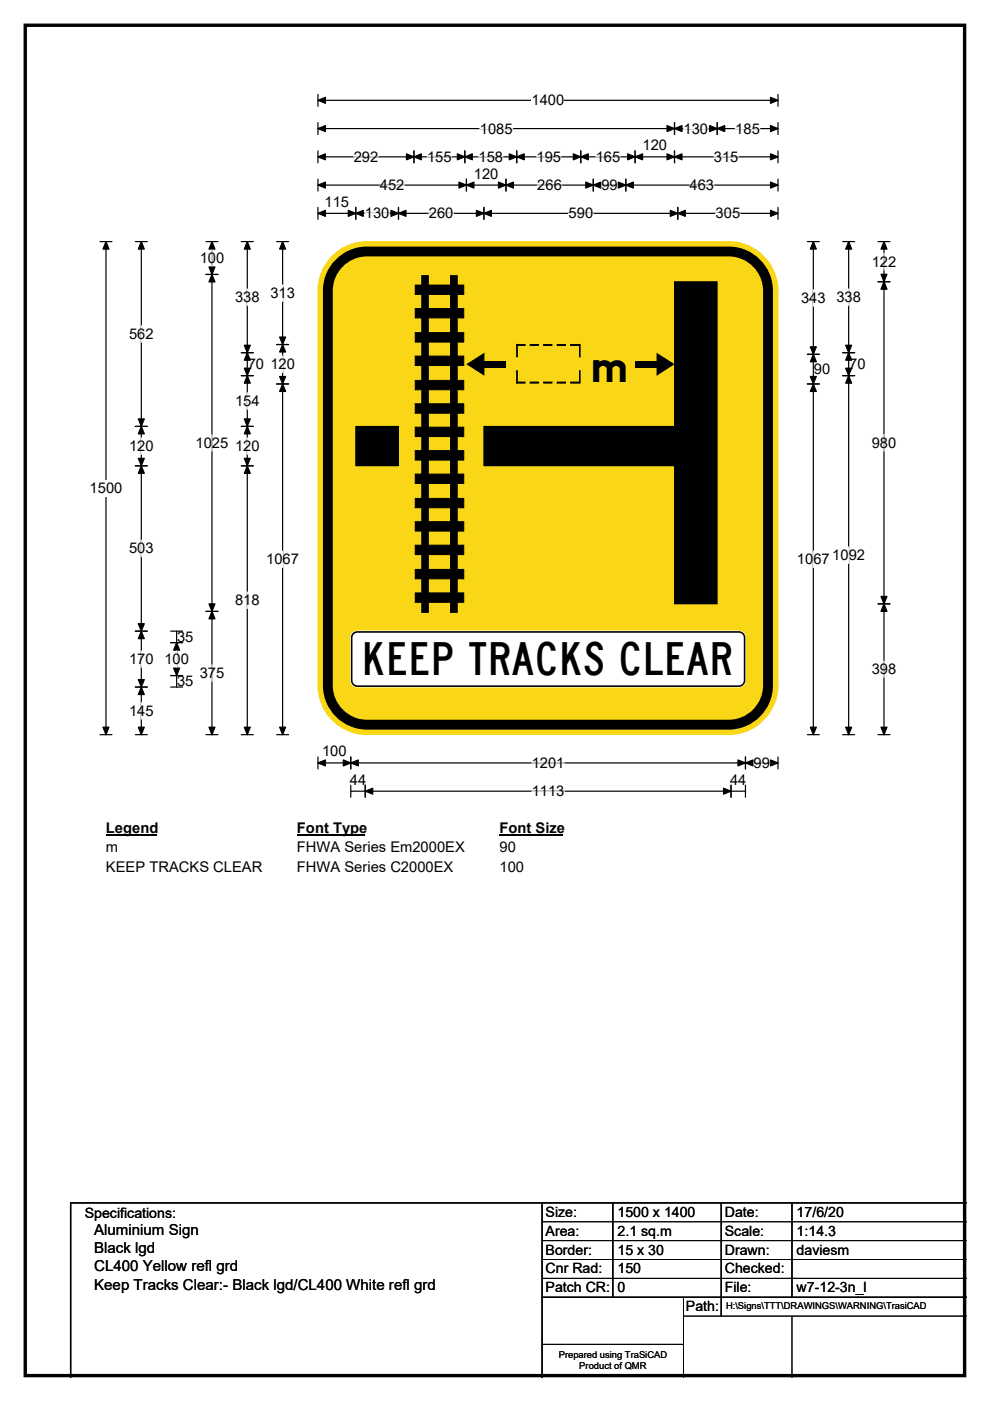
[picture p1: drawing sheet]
<svg xmlns="http://www.w3.org/2000/svg" width="210mm" height="297mm" viewBox="0 0 210 297" stroke-linecap="round" stroke-linejoin="round" font-family="sans-serif">
<path d="M5.4 5.4h199.2v286.3h-199.2z" fill="none" stroke="#000" stroke-width=".72"/>
<path d="M67.4 21.3h97.6M67.4 20v2.5M165 20v2.5" fill="none" stroke="#000" stroke-width=".25"/>
<path d="M67.4 21.3l1.6-.7v1.3zM163.4 20.6l1.6 .7-1.6 .6z" fill="#000" stroke="#000" stroke-width=".25"/>
<path d="M112.8 19.5h6.9v3.5h-6.9z" fill="#fff"/>
<g fill="none" stroke="#000" stroke-width=".25">
<path d="M67.4 27.3h97.6M67.4 26v2.5M67.4 32v2.5M67.4 38v2.5M67.4 33.3h97.6M67.4 39.2h97.6M87.8 32v2.5M98.6 32v2.5M98.9 38v2.5M107.3 38v2.5M109.6 32v2.5M123.2 32v2.5"/>
<path d="M125.8 38v2.5M132.7 38v2.5M134.7 32v2.5M143.1 26v2.5M143.1 32v2.5M152.1 26v2.5M165 26v2.5M165 32v2.5M165 38v2.5M21.2 51.2h2.5M22.5 51.2v104.6M67.4 44v2.5"/>
<path d="M67.4 45.2h97.6M75.5 44v2.5M84.5 44v2.5M102.6 44v2.5M143.8 44v2.5M165 44v2.5M21.2 155.8h2.5M67.4 160.5v2.5M67.4 161.8h97.6M74.4 160.5v2.5M74.4 166.5v2.5M74.4 167.7h83.7"/>
<path d="M77.5 166.5v2.5M155 166.5v2.5M158.1 160.5v2.5M158.1 166.5v2.5M165 160.5v2.5"/>
</g>
<g fill="#000" stroke="#000" stroke-width=".25">
<path d="M67.4 27.3l1.6-.7v1.3zM67.4 33.3l1.6-.7v1.3zM67.4 39.2l1.6-.6v1.3zM87.8 33.3l1.6-.7v1.3zM86.2 32.6l1.6 .7-1.6 .6zM97 32.6l1.6 .7-1.6 .6zM98.6 33.3l1.6-.7v1.3zM98.9 39.2l1.6-.6v1.3zM97.3 38.6l1.6 .6-1.6 .7zM105.7 38.6l1.6 .6-1.6 .7zM107.3 39.2l1.6-.6v1.3zM108 32.6l1.6 .7-1.6 .6z"/>
<path d="M109.6 33.3l1.6-.7v1.3zM121.6 32.6l1.6 .7-1.6 .6zM123.2 33.3l1.6-.7v1.3zM124.2 38.6l1.6 .6-1.6 .7zM125.8 39.2l1.6-.6v1.3zM131.1 38.6l1.6 .6-1.6 .7zM132.7 39.2l1.6-.6v1.3zM133.1 32.6l1.6 .7-1.6 .6zM134.7 33.3l1.6-.7v1.3zM143.1 27.3l1.6-.7v1.3zM141.5 26.6l1.6 .7-1.6 .6zM141.5 32.6l1.6 .7-1.6 .6z"/>
<path d="M143.1 33.3l1.6-.7v1.3zM150.5 26.6l1.6 .7-1.6 .6zM152.1 27.3l1.6-.7v1.3zM163.4 26.6l1.6 .7-1.6 .6zM163.4 32.6l1.6 .7-1.6 .6zM163.4 38.6l1.6 .6-1.6 .7zM22.5 51.2l.6 1.6h-1.3zM67.4 45.2l1.6-.6v1.3zM75.5 45.2l1.5-.6v1.3zM73.9 44.6l1.6 .6-1.6 .7zM82.9 44.6l1.6 .6-1.6 .7zM84.5 45.2l1.6-.6v1.3z"/>
<path d="M101 44.6l1.6 .6-1.6 .7zM102.6 45.2l1.6-.6v1.3zM142.2 44.6l1.6 .6-1.6 .7zM143.8 45.2l1.6-.6v1.3zM163.4 44.6l1.6 .6-1.6 .7zM21.8 154.2h1.3l-.6 1.6zM67.4 161.8l1.6-.7v1.3zM74.4 161.8l1.6-.7v1.3zM72.8 161.1l1.6 .7-1.6 .6zM77.5 167.7l1.6-.6v1.3zM153.5 167.1l1.5 .6-1.5 .7zM156.5 161.1l1.6 .7-1.6 .6z"/>
<path d="M158.1 161.8l1.6-.7v1.3zM163.4 161.1l1.6 .7-1.6 .6z"/>
</g>
<g fill="none" stroke="#fff" stroke-width=".25">
<path d="M75 33.3h5.2M80.6 39.2h5.2M90.6 33.3h5.2M101.5 33.3h5.2M101.8 27.3h6.9M113.8 33.3h5.2M114 39.2h5.2M126.3 33.3h5.3M127.6 39.2h3.4M145 27.3h5.2M146.3 39.2h5.2M151.4 33.3h5.2"/>
<path d="M156 27.3h5.2M77.4 45.2h5.2M91 45.2h5.2M120.6 45.2h5.2M151.8 45.2h5.2M112.8 161.8h6.9M112.8 167.7h6.9M159.8 161.8h3.5"/>
</g>
<path d="M19 101.8h7v3.5h-7z" fill="#fff"/>
<g fill="none" stroke="#000" stroke-width=".25">
<path d="M28.7 51.2h2.5M30 51.2v104.6M43.7 51.2h2.5M43.7 58.2h2.5M45 51.2v104.6M51.2 51.2h2.5M52.5 51.2v104.6M58.7 51.2h2.5M59.9 51.2v104.6M171.2 51.2h2.6M172.5 51.2v104.6M178.7 51.2h2.6"/>
<path d="M180 51.2v104.6M186.2 51.2h2.6M186.2 59.7h2.6M187.5 51.2v104.6M51.2 74.8h2.5M51.2 79.7h2.5M58.7 73h2.5M171.2 75.1h2.6M178.7 74.8h2.6M178.7 79.7h2.6M28.7 90.4h2.5M28.7 98.8h2.5"/>
<path d="M51.2 90.4h2.5M51.2 98.8h2.5M58.7 81.4h2.5M171.2 81.4h2.6M28.7 133.8h2.5M36.2 133.8h2.5M36.2 136.2h2.5M37.5 133.8v11.9M43.7 129.6h2.5M186.2 128h2.6M28.7 145.7h2.5M28.7 155.8h2.5"/>
<path d="M36.2 145.7h2.5M36.2 143.2h2.5M43.7 155.8h2.5M51.2 155.8h2.5M58.7 155.8h2.5M171.2 155.8h2.6M178.7 155.8h2.6M186.2 155.8h2.6"/>
</g>
<g fill="#000" stroke="#000" stroke-width=".25">
<path d="M30 51.2l.6 1.6h-1.3zM45 58.2l.6 1.6h-1.3zM45 51.2l.6 1.6h-1.3zM44.3 56.6h1.3l-.6 1.6zM52.5 51.2l.6 1.6h-1.3zM59.9 51.2l.7 1.6h-1.3zM172.5 51.2l.6 1.6h-1.2zM180 51.2l.6 1.6h-1.2zM187.5 59.7l.6 1.6h-1.2zM187.5 51.2l.6 1.6h-1.2zM186.9 58.1h1.2l-.6 1.6zM52.5 74.8l.6 1.6h-1.3z"/>
<path d="M51.8 78.1h1.3l-.6 1.6zM51.8 73.2h1.3l-.6 1.6zM52.5 79.7l.6 1.5h-1.3zM59.9 73l.7 1.6h-1.3zM59.3 71.5h1.3l-.7 1.5zM172.5 75.1l.6 1.6h-1.2zM171.9 73.5h1.2l-.6 1.6zM180 74.8l.6 1.6h-1.2zM179.4 78.1h1.2l-.6 1.6zM179.4 73.2h1.2l-.6 1.6zM180 79.7l.6 1.5h-1.2zM30 90.4l.6 1.6h-1.3z"/>
<path d="M29.3 97.2h1.3l-.6 1.6zM29.3 88.8h1.3l-.6 1.6zM30 98.8l.6 1.6h-1.3zM51.8 88.8h1.3l-.6 1.6zM52.5 90.4l.6 1.6h-1.3zM51.8 97.2h1.3l-.6 1.6zM52.5 98.8l.6 1.6h-1.3zM59.3 79.8h1.3l-.7 1.6zM59.9 81.4l.7 1.6h-1.3zM171.9 79.8h1.2l-.6 1.6zM172.5 81.4l.6 1.6h-1.2zM29.3 132.2h1.3l-.6 1.6z"/>
<path d="M30 133.8l.6 1.6h-1.3zM37.5 136.2l.6 1.6h-1.3zM44.3 128h1.3l-.6 1.6zM45 129.6l.6 1.6h-1.3zM186.9 126.4h1.2l-.6 1.6zM187.5 128l.6 1.6h-1.2zM29.3 144.1h1.3l-.6 1.6zM30 145.7l.6 1.6h-1.3zM29.3 154.2h1.3l-.6 1.6zM36.8 141.6h1.3l-.6 1.6zM44.3 154.2h1.3l-.6 1.6zM51.8 154.2h1.3l-.6 1.6z"/>
<path d="M59.3 154.2h1.3l-.7 1.6zM171.9 154.2h1.2l-.6 1.6zM179.4 154.2h1.2l-.6 1.6zM186.9 154.2h1.2l-.6 1.6z"/>
</g>
<g fill="none" stroke="#fff" stroke-width=".25">
<path d="M45 53v3.5M187.5 53.7v3.5M30 69.1v3.5M52.5 61.3v3.4M59.9 60.4v3.5M59.9 75.5v3.5M172.5 61.4v3.5M180 61.3v3.4M30 92.8v3.5M45 92.2v3.5M52.5 83.3v3.5M52.5 92.8v3.5"/>
<path d="M187.5 92.1v3.5M30 114.6v3.4M59.9 116.8v3.5M172.5 116.8v3.5M180 116v3.5M30 138v3.5M37.5 138v3.5M52.5 125.5v3.5M30 149v3.5M45 140.9v3.5M187.5 140.2v3.4"/>
</g>
<path d="M22.5 173.7h10.7v3.5h-10.7z" fill="#fff"/>
<path d="M22.5 177h10.7" fill="none" stroke="#000" stroke-width=".32"/>
<path d="M63 173.7h14.4v3.5h-14.4z" fill="#fff"/>
<path d="M63 177h14.4" fill="none" stroke="#000" stroke-width=".32"/>
<path d="M106 173.7h13.4v3.5h-13.4z" fill="#fff"/>
<path d="M106 177h13.4" fill="none" stroke="#000" stroke-width=".32"/>
<g fill="#fff">
<path d="M22.5 177.9h2.6v3.5h-2.6z"/>
<path d="M63 177.9h35.5v3.5h-35.5z"/>
<path d="M106 177.9h3.4v3.5h-3.4z"/>
<path d="M22.5 182.1h33v3.5h-33z"/>
<path d="M63 182.1h33.1v3.5h-33.1z"/>
<path d="M106 182.1h5.2v3.5h-5.2z"/>
</g>
<path d="M70.1 54.7a10.4 10.4 0 0 1 7.8-3.5h76.6a10.5 10.5 0 0 1 10.5 10.5v83.6a10.5 10.5 0 0 1-10.5 10.4h-76.6a10.5 10.5 0 0 1-10.5-10.4v-83.6a10.4 10.4 0 0 1 2.7-7z" fill-rule="evenodd" fill="#fad716" stroke="#fad716" stroke-width=".21"/>
<path d="M72 55.8a8.3 8.3 0 0 1 5.9-2.5h76.6a8.3 8.3 0 0 1 8.4 8.4v83.6a8.4 8.4 0 0 1-8.4 8.3h-76.6a8.3 8.3 0 0 1-8.4-8.3v-83.6a8.3 8.3 0 0 1 2.5-5.9z" fill="none" stroke="#000" stroke-width="2.1"/>
<path d="M98.9 77.2l3.8-2.4v4.9zM139.3 74.8l3.8 2.4-3.8 2.5z" fill="#000"/>
<path d="M102.7 76.5h4.6v1.4h-4.6zM134.7 76.5h4.6v1.4h-4.6zM75.5 90.4h9v8.3h-9zM102.7 90.4h41v8.3h-41zM118.2 81h1.8v.2h-1.8zM143.1 59.8h9v68.2h-9z" fill="#000"/>
<g fill="#000" stroke="#000" stroke-width=".21">
<path d="M89.5 58.4h1.3v71.4h-1.3z" fill-rule="evenodd"/>
<path d="M95.6 58.4h1.4v71.4h-1.4z" fill-rule="evenodd"/>
<path d="M88.1 60.4h10.3v2h-10.3z" fill-rule="evenodd"/>
<path d="M88.1 65.4h10.3v2h-10.3z" fill-rule="evenodd"/>
<path d="M88.1 70.5h10.3v2h-10.3z" fill-rule="evenodd"/>
<path d="M88.1 75.5h10.3v2h-10.3z" fill-rule="evenodd"/>
<path d="M109.6 73.1l.1 2.6z" fill-rule="evenodd"/>
<path d="M109.6 78.6l.1 2.6z" fill-rule="evenodd"/>
<path d="M109.6 73.1h1.8v.1h-1.8z" fill-rule="evenodd"/>
<path d="M112.4 73.1h1.8v.1h-1.8z" fill-rule="evenodd"/>
<path d="M115.3 73.1h1.8v.1h-1.8z" fill-rule="evenodd"/>
<path d="M118.2 73.1h1.8v.1h-1.8z" fill-rule="evenodd"/>
<path d="M121 73.1h1.8v.1h-1.8z" fill-rule="evenodd"/>
<path d="M122.9 73.1h.1v2.6h-.1z" fill-rule="evenodd"/>
<path d="M122.9 78.6h.1v2.6h-.1z" fill-rule="evenodd"/>
<path d="M88.1 80.6h10.3v2h-10.3z" fill-rule="evenodd"/>
<path d="M88.1 85.6h10.3v2h-10.3z" fill-rule="evenodd"/>
<path d="M88.1 90.6h10.3v2h-10.3z" fill-rule="evenodd"/>
<path d="M88.1 95.5h10.3v2h-10.3z" fill-rule="evenodd"/>
<path d="M109.6 81h1.8v.2h-1.8z" fill-rule="evenodd"/>
<path d="M112.4 81h1.8v.2h-1.8z" fill-rule="evenodd"/>
<path d="M115.3 81h1.8v.2h-1.8z" fill-rule="evenodd"/>
<path d="M121 81h1.8v.2h-1.8z" fill-rule="evenodd"/>
<path d="M88.1 100.5h10.3v2h-10.3z" fill-rule="evenodd"/>
<path d="M88.1 105.7h10.3v2h-10.3z" fill-rule="evenodd"/>
<path d="M88.1 110.6h10.3v2h-10.3z" fill-rule="evenodd"/>
<path d="M88.1 115.6h10.3v2h-10.3z" fill-rule="evenodd"/>
<path d="M88.1 120.7h10.3v2h-10.3z" fill-rule="evenodd"/>
<path d="M88.1 125.7h10.3v2h-10.3z" fill-rule="evenodd"/>
</g>
<path d="M143.1 59.7h9v68.3h-9zM75.5 90.4h9v8.3h-9zM102.6 90.4h41.1v8.3h-41.1zM118.2 81h1.8v.2h-1.8zM115 259h90M115 263h90M115 267h90M115 271h90M145 279h60M145 275v17M168 279v13M115 285h30" fill="none" stroke="#000" stroke-width=".21"/>
<path d="M74.7 134.4l.7-.5 .4-.1h80.9a1.39 1.39 0 0 1 1.4 1.4v9.1a1.41 1.41 0 0 1-1.4 1.3h-80.9a1.39 1.39 0 0 1-1.4-1.3v-9.1z" fill-rule="evenodd" fill="#fff" stroke="#fff" stroke-width=".21"/>
<path d="M75.1 134.2l.7-.2h80.9a1.21 1.21 0 0 1 1.2 1.2v9.1a1.23 1.23 0 0 1-1.2 1.2h-80.9a1.21 1.21 0 0 1-1.2-1.2v-9.1l.1-.4z" fill="none" stroke="#000" stroke-width=".34"/>
<path d="M115 255v37M130 255v20M153 255v24M168 255v20M205 255h-190v37M115 275h90" fill="none" stroke="#000" stroke-width=".3"/>
<text font-size="9.7" x="76.7" y="143.1">KEEP TRACKS CLEAR</text>
<text font-size="8.7" x="124.6" y="81">m</text>
<g font-size="3.2">
<text x="20" y="261.9">Aluminium Sign</text>
<text x="20" y="265.7">Black lgd</text>
<text x="20" y="269.6">CL400 Yellow refl grd</text>
<text x="20" y="273.4">Keep Tracks Clear:- Black lgd/CL400 White refl grd</text>
</g>
<g font-size="3.1">
<text x="112.8" y="22.3">1400</text>
<text x="101.8" y="28.3">1085</text>
<text x="145" y="28.3">130</text>
<text x="156" y="28.3">185</text>
<text x="75" y="34.3">292</text>
<text x="90.6" y="34.3">155</text>
<text x="101.5" y="34.3">158</text>
<text x="113.8" y="34.3">195</text>
<text x="126.3" y="34.3">165</text>
<text x="136.3" y="31.9">120</text>
<text x="151.4" y="34.3">315</text>
<text x="80.6" y="40.3">452</text>
<text x="100.5" y="37.8">120</text>
<text x="114" y="40.3">266</text>
<text x="127.6" y="40.3">99</text>
<text x="146.3" y="40.3">463</text>
<text x="68.8" y="43.8">115</text>
<text x="77.4" y="46.3">130</text>
<text x="91" y="46.3">260</text>
<text x="120.6" y="46.3">590</text>
<text x="151.8" y="46.3">305</text>
<text x="42.4" y="55.8">100</text>
<text x="184.9" y="56.5">122</text>
<text x="49.8" y="64.1">338</text>
<text x="57.3" y="63.2">313</text>
<text x="169.9" y="64.2">343</text>
<text x="177.4" y="64.1">338</text>
<text x="27.4" y="71.9">562</text>
<text x="52.6" y="78.3">70</text>
<text x="57.3" y="78.3">120</text>
<text x="172.6" y="79.3">90</text>
<text x="180.1" y="78.3">70</text>
<text x="49.8" y="86.1">154</text>
<text x="27.4" y="95.6">120</text>
<text x="41.5" y="95">1025</text>
<text x="49.8" y="95.6">120</text>
<text x="184.9" y="94.9">980</text>
<text x="19" y="104.6">1500</text>
<text x="27.4" y="117.3">503</text>
<text x="56.5" y="119.6">1067</text>
<text x="169" y="119.6">1067</text>
<text x="176.5" y="118.7">1092</text>
<text x="49.8" y="128.3">818</text>
<text x="37.6" y="136.1">35</text>
<text x="27.4" y="140.8">170</text>
<text x="34.9" y="140.8">100</text>
<text x="42.4" y="143.7">375</text>
<text x="184.9" y="143">398</text>
<text x="37.6" y="145.5">35</text>
<text x="27.4" y="151.8">145</text>
<text x="68.3" y="160.4">100</text>
<text x="74.2" y="166.3">44</text>
<text x="112.8" y="162.8">1201</text>
<text x="154.9" y="166.3">44</text>
<text x="159.8" y="162.8">99</text>
<text x="112.8" y="168.8">1113</text>
<text x="22.5" y="176.6">Legend</text>
<text x="63" y="176.6">Font Type</text>
<text x="106" y="176.6">Font Size</text>
<text x="22.5" y="180.7">m</text>
<text x="22.5" y="184.9">KEEP TRACKS CLEAR</text>
<text x="63" y="180.7">FHWA Series Em2000EX</text>
<text x="63" y="184.9">FHWA Series C2000EX</text>
<text x="106" y="180.7">90</text>
<text x="106" y="184.9">100</text>
</g>
<g font-size="3">
<text x="115.7" y="258">Size:</text>
<text x="131" y="258">1500 x 1400</text>
<text x="153.7" y="258">Date:</text>
<text x="169" y="258">17/6/20</text>
<text x="18" y="258.2">Specifications:</text>
<text x="115.7" y="262">Area:</text>
<text x="131" y="262">2.1 sq.m</text>
<text x="153.7" y="262">Scale:</text>
<text x="169" y="262">1:14.3</text>
<text x="115.7" y="266">Border:</text>
<text x="115.7" y="270">Cnr Rad:</text>
<text x="131" y="266">15 x 30</text>
<text x="131" y="270">150</text>
<text x="153.7" y="266">Drawn:</text>
<text x="153.7" y="270">Checked:</text>
<text x="169" y="266">daviesm</text>
<text x="115.7" y="274">Patch CR:</text>
<text x="131" y="274">0</text>
<text x="153.7" y="274">File:</text>
<text x="169" y="274">w7-12-3n_l</text>
<text x="145.5" y="278">Path:</text>
</g>
<g font-size="2">
<text x="154" y="277.6">H:\Signs\TTT\DRAWINGS\WARNING\TrasiCAD</text>
<text x="118.5" y="287.8">Prepared using TraSiCAD</text>
<text x="122.9" y="290.2">Product of QMR</text>
</g>
</svg>
